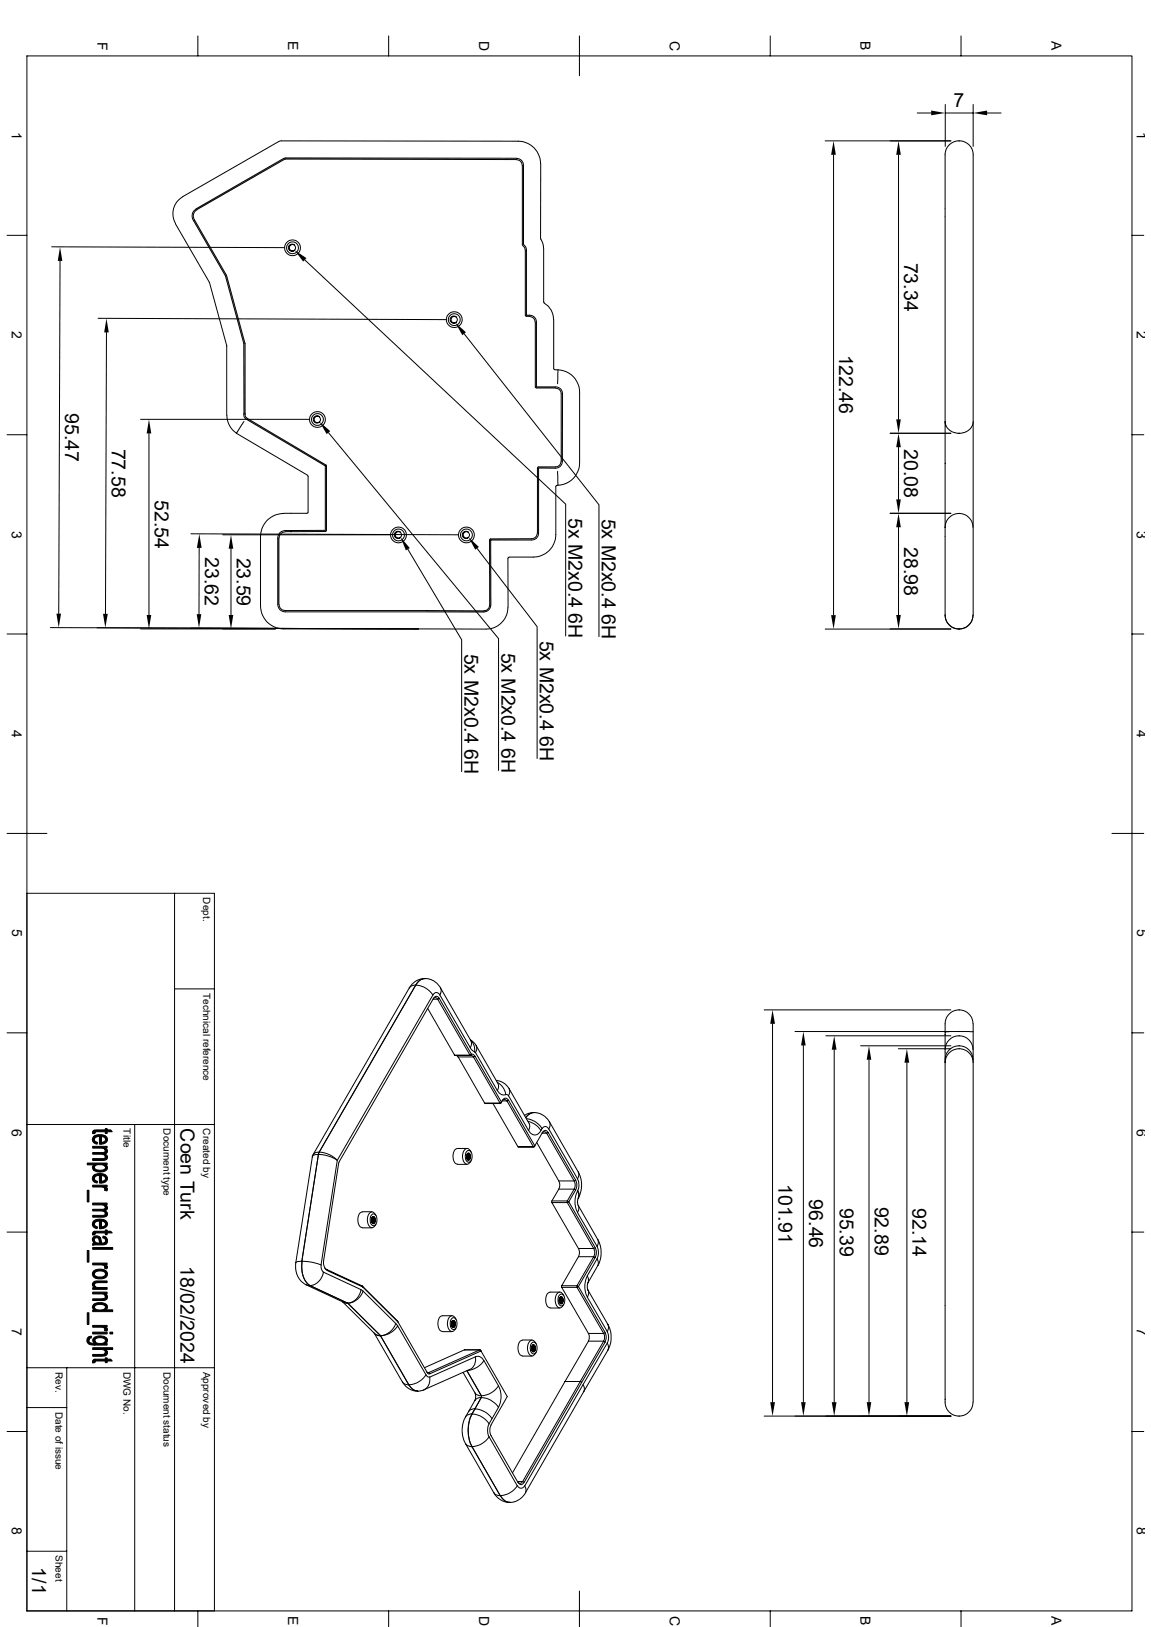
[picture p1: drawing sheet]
<svg xmlns="http://www.w3.org/2000/svg" width="297mm" height="420mm" viewBox="0 0 297 420" stroke-linecap="round" stroke-linejoin="round" font-family="sans-serif">
<g fill="none" stroke="#000" stroke-width=".26">
<path d="M6.9 14.4h285.2v401.4h-285.2zM51.1 9.3v5.1M100.3 9.3v5.1M149.5 9.3v10.3M198.8 9.3v5.1M248 9.3v5.1M71.9 36.5l-24.7 14.3M133.7 36.4a5.8 5.8 0 0 1 5.8 5.8M133.7 36.4h-61.3l-.4 .1M212.9 36.4h32.5M215.1 40v118.8M231.9 40v68.2"/>
<path d="M236.7 29.2h3.6M243.9 27v10.8M243.9 29.2h7.2M247.5 36.4h.1M247.5 36.4l1.3 .2 1.3 .8 .8 1.2 .2 1v119.2M247.5 36.4l-1.3 .2-1.2 .7-.9 1.3-.2 1v96.5M251.1 27v10.8M254.7 29.2h3.6M45.3 57.7l8.8 15.2 4.4 16.3v18M47.2 50.8a5 5 0 0 0-1.9 6.9M50 57l.2-.2 8.3 14.3 4.7 17.5v18.2h-.3v-18.1l-4.7-17.5zM50.6 53.9a2.09 2.09 0 0 0-.6 3.1"/>
<path d="M50.8 54.2a1.8 1.8 0 0 0-.6 2.6M73.3 40.9l-22.7 13M73.4 41.1l-22.6 13M73.5 41.1l59.8 .1M73.6 40.8l-.3 .1M73.6 40.8l59.7 .1M133.3 40.9a1.74 1.74 0 0 1 1.8 1.8v20.4l.5 .7 .2 .8v16.8a1.99 1.99 0 0 1 2.6 1.7v16.8h5a1.74 1.74 0 0 1 1.8 1.7l-.1 17.5a1.74 1.74 0 0 1-1.8 1.8l-4.3-.1v16.8a1.74 1.74 0 0 1-1.8 1.8h-10.6v16.9a1.74 1.74 0 0 1-1.7 1.6M133.3 41.2a1.52 1.52 0 0 1 1.5 1.5v20.5l.5 .7 .3 .7v16.8l.2 .3a1.78 1.78 0 0 1 2.3 1.4v16.8l.3 .3h5a1.45 1.45 0 0 1 1.4 1.4v17.5M139.5 42.2v19.4M1.8 60.7h5.1M13.3 63.7l60.1 .2M15.5 67.4l-.3 91"/>
<path d="M74.5 63.7v.6l.4 .5 .7 .1 .4-.3M76 63.4l.3 .6-.3 .6M76 63.3l-.4-.3h-.5l-.6 .7M76 63.3l-.7-.2-.6 .6 .2 .9 .8 .2 .3-.2M78.7 67.1l67.3 63v34.1M139.5 61.6l.1 .1M139.5 61.7l.6 1.2 .2 1.2M140.3 64.1v13.9l.2 .2M140.4 78.2a4.8 4.8 0 0 1 2.4 4.2M292.1 60.7h3M25.3 82.2l89.8 .3M27.5 85.8l-.3 72.7"/>
<path d="M116.2 82.8l.3 .5 .5 .1 .8-.3-.9 .2-.5-.5 .1-.8 .6-.3a.79 .79 0 0 1 .9 .5 .79 .79 0 0 1-.2 .9M117.8 81.9l-.6-.3-.5 .1a.81 .81 0 0 0-.5 1.1M119.8 86.1l34.8 44.2v34M142.9 82.4v12.7l.3 .3M143.2 95.5h.8M144 95.5l-.1 3.6M144 95.5a5.8 5.8 0 0 1 5.6 5.8v18.2a5.8 5.8 0 0 1-5.6 5.8M1.8 112.2h5.1M36.3 108.2h43.5M38.4 111.9v46.8M58.5 107.2a5.6 5.6 0 0 0 2.5 4.6M61 111.8l18.5 11.1-.1 9.5-6.2 .1"/>
<path d="M62.9 106.8l.1 .8 .5 .6 20.4 12.1v16.6h-8.8a3.4 3.4 0 0 0-2.9 .6l-.5 1.4v17.1a1.88 1.88 0 0 0 1.9 1.9l51.3 .1M62.9 108.8l-1.9 3M63.3 106.9l-.1 .4 .5 .6 20.4 12.1M80.9 108.5l.7 .7 .5-.1 .4-.2M80.9 108v.5M82.5 107.7l.2 .6-.2 .6M82.5 107.7l-.5-.3h-.4l-.7 .6M82.5 107.7l-.8-.3-.6 .7v.4l.4 .5 .6 .1 .4-.2M84.8 111.7l43.9 53.1v34.1M144.8 119.1a1.45 1.45 0 0 1-1.5 1.4h-4.3M229.7 111.8h15.7M231.9 115.4v13.5"/>
<path d="M243.9 108.8l.2 1.2 .9 1 1.1 .6 1.4 .2M247.5 111.8h.1M251.1 108.8l-.2 1.2-.9 1-1.1 .6-1.4 .2M292.1 112.2h3M49.3 137.8l68.9 .2M57.4 138h43.3M73.2 132.5a5.9 5.9 0 0 0-6 6v17.9a5.9 5.9 0 0 0 6 5.9l52.2 .1a5.6 5.6 0 0 0 5.7-5.6M73.6 137.3a1.59 1.59 0 0 0-1.6 1.6v17.1a1.66 1.66 0 0 0 1.6 1.6l51.3 .1a1.53 1.53 0 0 0 1.4-1.4M84.1 120l.1 17.1-10.6 .1M101.8 137.8a.92 .92 0 0 0 .5 1.1 .92 .92 0 0 0 1.1-.2M103.4 137.5l-.5-.3h-.4l-.7 .6M103.4 137.5l-.7-.3-.7 .6 .3 .9 .7 .2 .4-.2"/>
<path d="M103.4 137.5l.2 .6-.2 .6M119.3 137.8a.92 .92 0 0 0 .5 1.1 .92 .92 0 0 0 1.1-.2M120.9 137.5l.3 .6-.3 .6M120.9 137.5l-.5-.3h-.4l-.7 .6M120.9 137.5l-.7-.3-.7 .6 .3 .9 .8 .2 .3-.2M138.6 137.6a1.45 1.45 0 0 1-1.4 1.5l-10.8 .1v17.1M139 120.5l-.3 .3v16.8M143.9 121.7l.1 3.6M144 125.3l-.5 .1-.1 .2v12.4a5.8 5.8 0 0 1-5.8 5.8h-6.2M229.7 132.5h15.7M231.9 136.1v22.6M243.9 136.1h.1"/>
<path d="M243.9 136.1v22.7M243.9 136.1a3.6 3.6 0 0 1 3.6-3.6 3.6 3.6 0 0 1 3.6 3.6M247.5 132.5h.1M51.4 141.4v17.1M59.6 141.6v17.1M105.2 141.8l13.9 23.3v34.1M123.1 141.6l15.5 20.2v34M131.4 143.8l-.3 .3v12.6M243.9 158.8a3.6 3.6 0 0 0 3.6 3.5M243.9 158.8a3.6 3.6 0 0 0 3.6 3.6M243.9 158.8h.1M1.8 163.7h5.1"/>
<path d="M13 162l95 .3M36.3 162.3h34.8M212.9 162.4h32.5M247.5 162.3v.1M247.5 162.3a3.6 3.6 0 0 0 3.6-3.6 3.5 3.5 0 0 1-3.6 3.6zM292.1 163.7h3M1.8 215.1h10.3M286.9 215.1h8.2M6.9 230.6h48.4v185.2M45 230.6v185.2M45 255.3h10.3M105.6 255l-25 43.6"/>
<path d="M107.3 254.3a5.6 5.6 0 0 1 4.4 2.5M107.3 254.3l-1 .2-.7 .5M107.3 254.3l-24.9 43.1M107.3 254.3h.1M109.6 252.6a2.86 2.86 0 0 0-2.3 1.7M109.6 252.6l-1.1 .1-1.2 .5-1 .9-.7 .9M109.6 252.6l1.2 .1 1.1 .5 1.1 .9 .7 .9M109.6 252.6h.1M111.9 257.7l.5-.2 .5 .4h-1.1zM112.9 257.9l8.4 14.5M113.3 257.7a.76 .76 0 0 0-.7-.5 .76 .76 0 0 0-.7 .5l-24.4 42.4M113.3 257.7l-.4 .2"/>
<path d="M113.3 257.7l8.4 14.5M113.5 256.8l7.9 13.7M113.5 256.8a.94 .94 0 0 0-.9-.6 .94 .94 0 0 0-.9 .6l-24.7 42.7-4.2 27a11.2 11.2 0 0 0-6.3-.7l-.2 .2M113.7 255l.1 1-.3 .8M113.7 255l7.8 13.7 .2 .8-.4 1M1.8 266.6h5.1M110.4 260.3l6.9 12.1M117.3 272.4h4M117.8 272.5l.4 .4M121.3 272.4l.2 .1M121.4 270.5l.5 .6 .6 .4M121.4 268.4l.8 .6 .7 1"/>
<path d="M121.4 272.5h.4l.3 .4M121.4 268.6a3.2 3.2 0 0 1 1.1 3M121.6 272.2h.5l.4 .4M121.7 272.2l-.4 .2M121.7 272.2l-.3 .3-4.1-.1M122.2 272.8h-4l6.9 11.9M122.2 272.8l.4-.2 6.8 11.9M122.2 272.8l6.8 11.9M122.5 271.6l.2 .2M122.9 270l.1 .8-.3 .9 5.7 9.8a2.06 2.06 0 0 0 2.5 1.1l.3 .3M122.9 270l5.6 9.7M128.1 278.9l1 .2 1 .6 1.3 1.4"/>
<path d="M128.3 279.4a4.2 4.2 0 0 1 2.2 3.2M128.5 279.8l.2 .8-.4 1M197.2 260.7h48.2M199.3 264.3v97.6M205.1 266.3h40.2M207.3 269.9v92M213.1 267.4h32.3M215.3 271v90.9M222.1 270h23.3M224.2 273.6v88.3M231.8 270.7h13.6M234 274.3v87.6"/>
<path d="M243.9 266.4v94.8a3.7 3.7 0 0 0 3.6 4.3M247.5 270.7l-1.5 .3-1 .7-.9 1.3-.2 1.3M247.5 270.7h.1M247.5 270h.1M247.5 260.7h.1M247.5 266.3l-3.6 .1M247.5 266.3l3.6 .1M247.5 270.7l1.1 .2 1.2 .6 1.1 1.5 .2 1.3M247.5 267.4h.1M247.5 266.3h.1M247.5 267.4a3.6 3.6 0 0 0-3.6 3.6M247.5 260.7a3.8 3.8 0 0 0-3.6 4.6v1.1"/>
<path d="M247.5 270a3.6 3.6 0 0 0-3.6 3.6M247.5 267.4a3.6 3.6 0 0 1 3.6 3.6M247.5 260.7a3.6 3.6 0 0 1 3.6 3.6M247.5 270a3.6 3.6 0 0 1 3.6 3.6M251.1 264.3v97.7M292.1 266.6h3M6.9 290.3h48.4M34.8 290.3v125.5M80.6 298.6l-4.3 27.4M82.2 298a9.4 9.4 0 0 1 4.8 1.5 5.8 5.8 0 0 0-5.8-1.8l-.4 .3M82.2 298a1.43 1.43 0 0 0-1.6 .6M82.2 298l-4.3 27.5a6.4 6.4 0 0 0 2.1 6.4"/>
<path d="M82.2 298h.1M82.4 297.4l-.2 .6M82.4 297.4h.1M120.4 298.2v.6M120.4 297.2a.84 .84 0 0 1 1.1 0 .84 .84 0 0 1 .3 .9 1.38 1.38 0 0 1-1 1.9 2.04 2.04 0 0 1-.4-2.8zM120.5 296.5h-2.4a2.25 2.25 0 0 0-1 3.1l.3 .6 .7 .3M120.6 297.9v.8l-.1 .4M120.6 297.8l.1 .9-.2 .5M120.6 298.2v.5M120.7 297.7l.2 .3 .1 .7-.4 .6M120.8 297.7l.3 .4v.6l-.4 .6M120.9 297.7l.4 .3v.7l-.2 .5-.3 .1"/>
<path d="M121 298.2v.5M121.3 298.2v.5M121.4 298.5l-.1 .7-.3 .3h-.4l-.2-.5M121.4 298.5a.55 .55 0 0 0-.1-.7 .55 .55 0 0 0-.8 .1l-.1 1.1M121.4 298.5l-.4 .8h-.4l-.2-.4M121.6 297.4l-.2-.3a.92 .92 0 0 0-1-.6 .92 .92 0 0 0-.8 .8 2.47 2.47 0 0 0 .8 3.2l.5-.1 .5-.5M121.6 299.6l-.2 .4M125.1 284.7l.1 .1M125.1 284.7h3.9M125.2 284.9h4M127.2 284.9l6.4 11.1M129.4 284.5l-.2 .3-.2-.1"/>
<path d="M129.4 284.5l-.4 .2M130.8 284.2l.4-.2 6.8 11.8M130.8 284.2l6.8 11.8M130.8 284.2h-1.2a.64 .64 0 0 1 .6-.4 .64 .64 0 0 1 .6 .4M131.1 284a.76 .76 0 0 0-.7-.5 .76 .76 0 0 0-.7 .5l-.3 .5M131.4 281.1l.1 .8-.3 1M131.4 281.1l5.2 9 .1 .8-.3 .9-5.2-8.9M133.6 296l4.2 .1M133.6 296h4M135.8 288.8l1.3 .3 1.5 .8 1.3 1.4-.3 .5M136.2 289.4a5.4 5.4 0 0 1 3.4 2.4M136.4 291.8a1.64 1.64 0 0 0 1.6 1.2 1.64 1.64 0 0 0 1.6-1.2"/>
<path d="M137.8 287.2l-1.1 .3-1 1M137.8 287.2l-1.3 .2-1.2 .5M137.8 287.2l1.2 .2 1.1 .5 1.1 .9 .6 .8M137.8 287.2h.1M138 295.8l-.2 .2h-.2M138 295.8l-.4 .2M138.5 294.9l5.7 9.9h4M139.9 291.3a.9 .9 0 0 1 .9-.5 .9 .9 0 0 1 .8 .6M141.1 292.5h-1.2a.64 .64 0 0 1 .6-.4 .64 .64 0 0 1 .6 .5M141.1 292.5l7.1 12.3M141.4 292.3a.76 .76 0 0 0-.7-.5 .76 .76 0 0 0-.7 .5l-2 3.5M141.4 292.3l-.3 .2"/>
<path d="M141.4 292.3l7.1 12.3M141.6 291.4l7.5 12.9M141.8 289.6l.1 .8-.3 1M141.8 289.6l7.4 13M1.8 318.1h5.1M87.4 300.1l-3.9 25.2a2.43 2.43 0 0 0 1 2.7M93.5 316.9h2.5M95.8 314.6v.6M95.9 313.6a.84 .84 0 0 1 1-.1 .84 .84 0 0 1 .3 1 1.38 1.38 0 0 1-.9 1.9 2.04 2.04 0 0 1-.4-2.8zM96 312.8h-2.5a2.25 2.25 0 0 0-1 3.2l.3 .6 .7 .3M96 314.2l.1 .9-.2 .4M96.1 314.2l.1 .9-.2 .4"/>
<path d="M96.1 314.6v.4M96.2 314.1l.2 .4v.6l-.3 .5 .4-.5v-.6l-.3-.4M96.4 314l-.4 .3-.2 .8a.56 .56 0 0 0 .2 .7 .56 .56 0 0 0 .6 0l.3-.9M96.4 314.1l.3 .2 .2 .6M96.4 314l.3 .4 .1 .7-.5 .6M96.4 314.5v.5M96.8 314.6v.4M96.9 314.9l-.2 .5-.3 .3-.6-.4M97 313.8l-.2-.4a.92 .92 0 0 0-1-.6 .92 .92 0 0 0-.8 .8 2.47 2.47 0 0 0 .9 3.3l.5-.1 .4-.5M97 316l-.2 .4M118.1 300.6h2.4M142.4 310v.4"/>
<path d="M142.4 310h4M142.4 310.4h4M142.4 310.4l6.9 11.9M144.2 307l-1.8 3M144.2 307h4M144.2 304.9a2.16 2.16 0 0 1 0 2M146.4 310l.4 .2M146.4 310v.4M146.4 310.4l6.8 11.9M146.8 310.2l-.4 .2M146.8 310.2l6.8 11.9M148.2 304.9a2.16 2.16 0 0 1 0 2"/>
<path d="M148.2 307l.3 .2M148.2 307l-1.8 3M148.5 307.2l-1.7 3M148.5 304.6l-.3 .2M148.5 304.6a2.87 2.87 0 0 1 0 2.6M149 307.5h.2l.2 .7-.2 1 .2-.8zM149.1 307.5a5.9 5.9 0 0 0 0 5.5M149.2 311.2l.2 .8-.4 1 5.1 8.8a3.8 3.8 0 0 1 0 3.1l-2.5 4.4 .2 1-.1 .8M149.2 302.6l.1 1.1a.92 .92 0 0 0 0 1.3l.1 1.2-.3 1.1M149.2 309.2l-.2 .8 .2 1.2M149.2 302.6l.5 1.1 .4 1.7-.2 1.9-.6 1.8M149.2 311.2l5.1 8.8"/>
<path d="M154.3 320l.1 .8-.3 1M154.3 320l.4 .9 .4 1.8-.2 2.3-.6 1.7M292.1 318.1h3M76.3 326l.1 2.1 .8 2 1.6 1.5 1.2 .3M79 331.6l9.7 4.6 1 .2M80 331.9l9.7 4.5M80 331.9h.1M82.9 326.5a2.02 2.02 0 0 0 .5 1.9M83.4 328.4l9.8 4.5M83.4 328.4l-.2 1-.9 1.3-1.2 .9-1.1 .3M83.8 327.3l.5 .4M88.4 336l8.2 8.2 .5 .4 1.1 .2"/>
<path d="M88.5 336.1l1.2 .3M89.7 336.4h.1M89.7 336.4l8.5 8.4M93.1 332.9a3.9 3.9 0 0 1-3.4 3.5M93.2 332.9l.5 .4M93.4 331.9l.1 .1M93.4 331.9l-9.1-4.2 .2 .3 9.1 4.2M93.4 331.9l.2 .3M93.5 332l9 9M93.5 332l.1 .2M93.6 332.2l9.1 9M93.7 333.3l8.5 8.4"/>
<path d="M93.7 333.3a4.6 4.6 0 0 1-4 3.1M116.6 339.6h-2.4a2.25 2.25 0 0 0-1 3.2l.3 .6 .5 .3h2.6M142 337.7h2.4M144.3 335.3v.6M144.4 336.1l.2 .4M144.4 334.3a.84 .84 0 0 1 1-.1 .84 .84 0 0 1 .3 1 1.38 1.38 0 0 1-1 1.9 2.04 2.04 0 0 1-.3-2.8zM144.4 335l.2 .7-.2 .5M144.4 333.5h-2.4a2.25 2.25 0 0 0-1 3.2l.3 .6 .7 .3M144.5 334.9l.2 .8-.3 .6M144.6 335.3v.4M144.7 334.8l.2 .9-.3 .6M144.7 334.8l.3 .4v.5l-.4 .7"/>
<path d="M144.9 334.8l.3 .3v.6l-.1 .5-.4 .2M144.9 335.3v.4M144.9 331.9v.4M144.9 331.9h4M144.9 332.3h4M144.9 332.3l6.9 11.9h4M145.2 335.3v.4M145.2 334.1l.3 .4M145.3 334.1a.92 .92 0 0 0-1-.6 .92 .92 0 0 0-.8 .8 2.47 2.47 0 0 0 .9 3.3l.5-.1 .4-.5M145.3 335.6a.55 .55 0 0 0 0-.7 .55 .55 0 0 0-.7 0l-.3 .5v.7M145.3 335.6l-.1 .8-.3 .2-.4-.1M145.3 335.6l-.1 .5a.48 .48 0 0 1-.5 .3 .48 .48 0 0 1-.4-.4"/>
<path d="M145.5 336.7l-.3 .4M148.9 331.9v.4M148.9 332.3l6.9 11.9M148.9 331.9l.4 .2M149.3 332.1l6.9 11.9-.4 .2M149.3 332.1l-.4 .2M149.3 322.3h3.9M149.3 322.3a2.16 2.16 0 0 1 0 2.1M151.6 329.4a5.9 5.9 0 0 0 0 5.5M151.8 333l.1 .9-.3 1 5.1 8.8 .3-.9-.1-.9M153.2 322.3a2.16 2.16 0 0 1 0 2.1M153.2 324.4l.4 .2"/>
<path d="M153.2 324.4l-4.3 7.5M153.2 324.4h-3.9l-4.4 7.5M153.6 324.6l-4.3 7.5M153.6 322.1l-.4 .2M153.6 322.1a2.87 2.87 0 0 1 0 2.5M154.1 324.9l.3 1-.1 .8M154.3 326.7l-2.6 4.5-.1 1.5 5.3 9.2M6.9 353.1h48.4M17.2 353.1v62.7M98.2 344.8l-1-.2-.6-.5 7.4 12.9 .8 .9 .9 .7 1 .4 1.1 .1M98.2 344.8h.1M98.2 344.8l7.3 12.7"/>
<path d="M98.2 344.8a5.6 5.6 0 0 0 4.4-2.5l7.3 12.6M102.1 341.7a4.6 4.6 0 0 1-3.9 3.1M102.2 341.7l.4 .6M102.5 341l.2 .2M102.7 341.2l7.5 13.1 .4 .4 .3-.1M105.5 357.5a2.73 2.73 0 0 0 2.3 1.6M107.8 359.1h.1M109.9 354.9a5.1 5.1 0 0 1-5.4 2.4l-.7-.6M109.9 354.9l.5 .5h.5M110.1 354.2l.5 .1M110.3 354.3h.3M110.6 354.3l.3 .3"/>
<path d="M110.9 355.5v.7a2.86 2.86 0 0 1-3.1 2.9M116.5 341.4v.6M116.5 340.4a.84 .84 0 0 1 1.1-.1 .84 .84 0 0 1 .3 1 1.38 1.38 0 0 1-1 1.9 2.04 2.04 0 0 1-.4-2.8zM116.7 341.1l.1 .8-.3 .3a.53 .53 0 0 0 .8 .4 .53 .53 0 0 0 .2-.8v-.1M116.7 341l.2 .7-.3 .6M116.8 341.4v.4M116.8 340.9l.3 .4v.6l-.3 .5M116.9 340.9l.3 .7-.1 .6-.3 .3M117 340.9l-.5 .5v.8M117 340.9l.4 .2 .1 .6M117.1 340.9l.2 .2 .1 .8-.1 .4-.4 .2M117.1 341.4v.4"/>
<path d="M117.4 341.4v.4M117.5 341.7l-.1 .5-.3 .3-.4-.1-.2-.3M117.7 340.6l-.2-.4a.92 .92 0 0 0-1-.6 .92 .92 0 0 0-.8 .8 2.47 2.47 0 0 0 .8 3.3l.6-.1 .6-.8M119.5 354.3l3.1 5.4 .2 .9-.2 .9M119.8 348.4h.1M119.8 348.4h4.1M119.8 348.4l-10.3 4.7M120.5 353.8l3.7 6.5M121.2 353.5l-11.9 5.3M122.6 359.5l.6 .6 1 .2M122.7 350.2a2.92 2.92 0 0 1-1.5 3.3M122.7 350.2l-11.8 5.3"/>
<path d="M122.7 350.2a1.63 1.63 0 0 1 2.1 1 5.6 5.6 0 0 1-4.2 2.6M123.8 348.4l.3 .3M123.8 348.4l-13.2 5.9M124.1 348.7l6.8 11.8-4.2 7.3M124.1 348.7l-13.2 5.9M124.9 351.2l3.8 6.6M128.6 357.8a6.1 6.1 0 0 1 .1 5.5l-2.5 4.2a5.6 5.6 0 0 0-4.4-2.5M128.6 357.8a5.6 5.6 0 0 1-4.4 2.5M134.8 345.9h2.5M134.8 345.9a2.25 2.25 0 0 0-.9 3.2l.3 .6 .4 .3 2.7 .1M137.2 347.7l-.1 .6M137.2 346.7a.84 .84 0 0 1 1-.1 .84 .84 0 0 1 .4 1 1.38 1.38 0 0 1-1 1.9 2.04 2.04 0 0 1-.4-2.8z"/>
<path d="M137.4 347.6v.5M137.5 347.2l.3 .4v.6l-.4 .5M137.5 347.2l.4 .7-.4 .9M137.7 347.1l-.5 .5v.9M137.7 347.2l.3 .2 .2 .6M137.7 347.1l.4 .5v.6l-.5 .6M137.8 347.6v.5M138.1 347.6v.5M138.1 346.5a.92 .92 0 0 0-.9-.5 .92 .92 0 0 0-.8 .8 2.47 2.47 0 0 0 .8 3.2l.5-.1 .6-.8M138.1 346.5l.2 .4M138.2 348l-.1 .7-.3 .3a.41 .41 0 0 1-.4-.2 .41 .41 0 0 1 0-.5l-.1-1 .2 .6-.2 .7M138.2 348l-.2 .5-.3 .3-.5-.4"/>
<path d="M145.8 356.6h3.9M145.8 356.6l-13.6 23.6M149.7 356.6l.4 .2M149.7 356.6l-14.8 25.8M150.5 357.4l.3 .8-.2 1M150.6 359.2l-15 26.1M151.8 344.2a1.99 1.99 0 0 1 0 2M155.7 344.2a1.99 1.99 0 0 1 0 2M155.8 346.2l.4 .2-20.9 36.3-.4-.3M155.8 346.2l-6.1 10.4M155.8 346.2h-4l-6 10.4M156.1 344a2.52 2.52 0 0 1 0 2.4"/>
<path d="M156.7 346.7l.3 .9-.1 .9M156.7 343.8a3.2 3.2 0 0 1 0 2.9M156.7 346.7l-21.3 36.8M156.9 348.5h.1M156.9 341.9l.5 1.2 .3 1.4-.1 2.3-.7 1.7M156.9 348.5l-6.3 10.7M1.8 369.5h5.1M6.9 363.3h10.3M120.1 372.7l.7 .5 1 .2M120.1 372.7l7.3 12.6M120.9 364.4l-1.2 2.3-.4 2.1 .1 2 .7 1.9M121.8 365a9.3 9.3 0 0 0 0 8.5"/>
<path d="M121.8 373.4h.1M121.8 365l-1 .2-.7 .6M121.8 373.4l7.3 12.7M122.6 363.7h.1M122.6 363.7a5.6 5.6 0 0 1 4.4 2.5M122.6 363.7l-.8 1.3M122.6 361.5l-1.7 2.9M122.6 363.7l-1.1 .2-.6 .5M124.2 360.3h.1M124.2 360.7h.1M124.2 360.8a5.5 5.5 0 0 1 4.4 2.5M124.2 360.8l-1 .1-.6 .6"/>
<path d="M124.2 360.3v.4M124.2 360.7l-1.6 3M126.2 370.9a5.6 5.6 0 0 1-4.4 2.5M126.2 370.9l7.3 12.6M126.2 367.6a3.8 3.8 0 0 0 0 3.3M126.7 370.6l7 12.1a.8 .8 0 0 0 .8 .5 .8 .8 0 0 0 .7-.5M126.7 367.8a3.1 3.1 0 0 0 0 2.8M197.2 365.5h48.2M247.5 365.5h.1M251.1 361.9a3.6 3.6 0 0 1-3.6 3.6M292.1 369.5h3M127.4 385.3l.7 .6 1 .2"/>
<path d="M127.4 385.3l.7 1 1.1 .9 1.1 .5 1.2 .1M129.1 386.1h.1M129.1 386.1a3 3 0 0 0 2.4 1.7M131.5 387.8h.1M133.5 383.5a5.6 5.6 0 0 1-4.4 2.6M133.5 383.5a1.04 1.04 0 0 0 1 .7 1.04 1.04 0 0 0 .9-.7M133.6 382.4h1.3M134.9 382.4a.71 .71 0 0 1-.7 .5 .71 .71 0 0 1-.6-.4M135.4 383.5l.3 1-.1 .8M135.6 385.3l-.7 1-.9 .8-1.3 .6-1.2 .1M6.9 400.4h10.3M51.1 415.8v4.1"/>
<path d="M100.3 415.8v4.1M149.5 410.7v9.2M198.8 415.8v4.1M248 415.8v4.1"/>
<circle cx="75.5" cy="64" r="2.04"/>
<circle cx="75.5" cy="64" r="1.53"/>
<circle cx="117.2" cy="82.5" r="2.04"/>
<circle cx="117.2" cy="82.5" r="1.53"/>
<circle cx="81.9" cy="108.3" r="2.04"/>
<circle cx="81.9" cy="108.3" r="1.53"/>
<circle cx="102.8" cy="138.1" r="2.04"/>
<circle cx="102.8" cy="138.1" r="1.53"/>
<circle cx="120.4" cy="138.1" r="2.04"/>
<circle cx="120.4" cy="138.1" r="1.53"/>
</g>
<g fill="#000" stroke="#000" stroke-width=".26">
<path d="M24.1 291.8l.4-.1v.9l-.6 .1v-.5z" fill-rule="evenodd"/>
<path d="M24.2 293.3l.1-.1 .1 1.3 .7 .4v.5a1.18 1.18 0 0 1-1.2-.8 1.18 1.18 0 0 1 .3-1.3z" fill-rule="evenodd"/>
<path d="M24.4 293.2l.9-.3 1.7 .2 .2 .1v.9l-.4-.6-.6-.1-.1 2h-.4v-2l-1 .2-.3 .6z" fill-rule="evenodd"/>
<path d="M23.9 297.5h2.6l.6-.2 .1 1.3-.2-.4-.5-.2-2.6-.1z" fill-rule="evenodd"/>
<path d="M27.1 296.3l.1 .8z" fill-rule="evenodd"/>
<path d="M23.9 295.9h3.7v.4h-.5v.5l-.8-.4h-2.4z" fill-rule="evenodd"/>
<path d="M26.2 293.4v1.5l.9-.4 .1-1.3a1.16 1.16 0 0 1 .4 1.5 1.16 1.16 0 0 1-1.3 .6l-.2 .1z" fill-rule="evenodd"/>
<path d="M27.3 296.4a.81 .81 0 0 1 .4 .8 .81 .81 0 0 1-.6 .7z" fill-rule="evenodd"/>
<path d="M23.9 299.1h2.9l.4-.4v-.8a.88 .88 0 0 1 .5 1.2 .88 .88 0 0 1-1.2 .5h-2.6z" fill-rule="evenodd"/>
<path d="M24.5 291.7h2.7v-.4h.4v.4h1l.4 .4h-1.4v.5h-.4v-.5h-2.5l-.2 .3z" fill-rule="evenodd"/>
<path d="M22.5 307.3h.4v3h-.4z" fill-rule="evenodd"/>
<path d="M24.1 300.8l.2-.1v1.5a.9 .9 0 0 1-.2-1.4z" fill-rule="evenodd"/>
<path d="M24.1 318l.4-.2v.9l-.6 .1v-.5z" fill-rule="evenodd"/>
<path d="M24.2 303.4l.1-.1 .1 1.2 .7 .4v.5a1.17 1.17 0 0 1-1.2-.7 1.17 1.17 0 0 1 .3-1.3z" fill-rule="evenodd"/>
<path d="M24.1 315.2l.2-.2 .2 1.4 .6 .3v.5a1.18 1.18 0 0 1-1.1-.7 1.18 1.18 0 0 1 .1-1.3z" fill-rule="evenodd"/>
<path d="M24 319.4a1.28 1.28 0 0 1 1.9 0l-.1 1.4a1.48 1.48 0 0 0-.9-1.3l-.5 .3-.1 1a1.08 1.08 0 0 1-.3-1.4z" fill-rule="evenodd"/>
<path d="M24.3 303.3l.1-.1a3.2 3.2 0 0 1 2.8 .1v.9l-.3-.5-.7-.3-.1 2h-.4v-2l-.9 .2-.4 .6z" fill-rule="evenodd"/>
<path d="M23.9 312.2h2.6l.6-.2 .1 1.3-.2-.5-.5-.2h-2.6z" fill-rule="evenodd"/>
<path d="M24.3 315h.1a3.2 3.2 0 0 1 2.8 0v1l-.3-.6-.7-.2-.1 2h-.3h-.1v-2l-.9 .1-.4 .7z" fill-rule="evenodd"/>
<path d="M26.6 319.1l.6 .2v1l-.1-.5-.6-.3z" fill-rule="evenodd"/>
<path d="M27.1 311l.1 .7z" fill-rule="evenodd"/>
<path d="M27.2 300.7l.1 .7z" fill-rule="evenodd"/>
<path d="M22.5 300.2h5.1v.5h-.4l-.1 .4a2.19 2.19 0 0 0-2.7 .1l-.1 1v-1.5h-1.8z" fill-rule="evenodd"/>
<path d="M23.9 305.9h3.7v.5h-.5v.5l-.2-.3-.4-.1-2.6-.1z" fill-rule="evenodd"/>
<path d="M23.9 310.6h3.7v.4h-.5v.4l-.8-.4h-2.4z" fill-rule="evenodd"/>
<path d="M24.4 301.3a1.55 1.55 0 0 0 2.1 .7l.7-.4 .1-.9a.99 .99 0 0 1 .3 1.2 .99 .99 0 0 1-1.1 .6h-1.3l-.9-.3z" fill-rule="evenodd"/>
<path d="M26.2 303.4v1.5h.1l.8-.4 .1-1.2a1.18 1.18 0 0 1 .4 1.4 1.18 1.18 0 0 1-1.3 .7h-.2z" fill-rule="evenodd"/>
<path d="M27.1 306.4l.6 .4-.1 .6-.6-.1z" fill-rule="evenodd"/>
<path d="M27.3 311a.81 .81 0 0 1 .4 .8 .81 .81 0 0 1-.6 .7z" fill-rule="evenodd"/>
<path d="M23.9 313.7h2.9l.4-.3v-.8a.88 .88 0 0 1 .5 1.2 .88 .88 0 0 1-1.2 .4h-2.6z" fill-rule="evenodd"/>
<path d="M26.2 315.2v1.5h.1l.8-.4 .1-1.3a1.18 1.18 0 0 1 .4 1.5 1.18 1.18 0 0 1-1.3 .7h-.2z" fill-rule="evenodd"/>
<path d="M24.5 317.8h2.7v-.3h.4v.3h1l.4 .5h-1.4v.4h-.4v-.4h-2.4l-.3 .2z" fill-rule="evenodd"/>
<path d="M22.5 322.8h.4v3h-.4z" fill-rule="evenodd"/>
<path d="M22.5 338.9h.4v3h-.4z" fill-rule="evenodd"/>
<path d="M23.9 322h5.2v.5h-5.2z" fill-rule="evenodd"/>
<path d="M24.3 320l.1 .9z" fill-rule="evenodd"/>
<path d="M24.1 336.8l.2-.2 .1 1.6a.8 .8 0 0 1-.3-1.4z" fill-rule="evenodd"/>
<path d="M24.4 331.6l.1 .8z" fill-rule="evenodd"/>
<path d="M24.3 328l.1-.1a3.2 3.2 0 0 1 2.8 .1v.9a1.65 1.65 0 0 0-2.4-.6l-.3 .2-.1 .4z" fill-rule="evenodd"/>
<path d="M27.1 333.9l.1 .8z" fill-rule="evenodd"/>
<path d="M23.9 326.1h3.7v.4h-.5v.5l-.2-.3-.4-.1-2.6-.1z" fill-rule="evenodd"/>
<path d="M24 331l.8-.3h2.8v.4l-2.9 .1-.3 .4-.1 .8a.89 .89 0 0 1-.3-1.4z" fill-rule="evenodd"/>
<path d="M23.9 332.4h.6l.1-.3 .5 .3h2.5v.4h-3.7z" fill-rule="evenodd"/>
<path d="M23.9 333.5h3.7v.4h-.5v.5l-.7-.4h-2.5z" fill-rule="evenodd"/>
<path d="M24.4 320.3l.4 .5 1 .1 .1-1.5 .2 .8a.56 .56 0 0 0 .5 .7 .56 .56 0 0 0 .6-.6v-1a1.14 1.14 0 0 1 .5 1.4 1.14 1.14 0 0 1-1.4 .7l-2.4 .1v-.5l.5-.1z" fill-rule="evenodd"/>
<path d="M27.1 326.5l.6 .4-.1 .6-.6-.1z" fill-rule="evenodd"/>
<path d="M24.1 328.2l.2-.2 .1 .9a1.65 1.65 0 0 0 2.4 .6l.4-.5v-1a1.23 1.23 0 0 1 .4 1.5 1.23 1.23 0 0 1-1.4 .6 1.72 1.72 0 0 1-2.4-1.3z" fill-rule="evenodd"/>
<path d="M23.9 335.3l2.9-.1 .4-.3 .1-.9a.94 .94 0 0 1 .3 1.2 .94 .94 0 0 1-1.1 .5h-2.6z" fill-rule="evenodd"/>
<path d="M24.3 336.6l1.5-.3a1.45 1.45 0 0 1 1.9 1.3l-.5 .5v-.7a1.68 1.68 0 0 0-2.3-.6l-.4 .3-.1 .3z" fill-rule="evenodd"/>
<path d="M23.9 338.2h.5v-.5a1.99 1.99 0 0 0 2.8-.2v.6h1.9v.5h-5.2z" fill-rule="evenodd"/>
<path d="M22.9 345.1l.7-.2-.1 .5-.4 .1-.2 .5z" fill-rule="evenodd"/>
<path d="M22.7 345.2l.2-.1v.9a1.08 1.08 0 0 0 1.5 .8v.4a1.5 1.5 0 0 1-2-1.3z" fill-rule="evenodd"/>
<path d="M24 351.1l.5-.2v.8l-.6 .1z" fill-rule="evenodd"/>
<path d="M23.9 349.6h2.9l.3-.3 .1-.2v.9l-3.3 .1z" fill-rule="evenodd"/>
<path d="M27.2 346v.8z" fill-rule="evenodd"/>
<path d="M23.9 342.1h3.7v.5h-.5v.5l-.2-.3-.4-.2h-2.6z" fill-rule="evenodd"/>
<path d="M24.5 346a1.62 1.62 0 0 0 2.3 .6l.4-.4v.6h.4v.4h-3.2z" fill-rule="evenodd"/>
<path d="M23.9 343.9h3.7v.4h-3.7z" fill-rule="evenodd"/>
<path d="M27.1 342.6l.6 .4-.1 .6-.6-.1z" fill-rule="evenodd"/>
<path d="M24.1 345.4l.2-.1a2.58 2.58 0 0 1 3.4 .4l-.1 .7-.4 .4v-.8a1.72 1.72 0 0 0-2.7-.1l-.1 1.3v-.4l-.5-.7z" fill-rule="evenodd"/>
<path d="M27.2 348.4a.89 .89 0 0 1 .5 .8 .89 .89 0 0 1-.5 .8z" fill-rule="evenodd"/>
<path d="M24.5 350.9h2.7v-.4h.4v.4h1l.4 .4h-1.4v.4h-.4v-.4h-2.6l-.1 .3z" fill-rule="evenodd"/>
<path d="M28.4 343.9h.7v.4h-.7z" fill-rule="evenodd"/>
<path d="M23.9 347.9h5.2v.5h-1.9v1.6v-1.1l-.3-.4-.5-.1h-2.5z" fill-rule="evenodd"/>
</g>
<g fill="#000">
<path d="M215.1 36.4l.6 3.6h-1.2zM231.9 36.4l.6 3.6h-1.2zM240.3 28.5l3.6 .7-3.6 .6zM251.1 29.2l3.6-.7v1.3zM15.5 63.8l.6 3.6h-1.2zM76 64.6l3.1 2-.9 .9zM27.5 82.2l.6 3.6h-1.2zM117.5 83.3l2.7 2.5-.9 .7zM38.4 108.2l.6 3.7h-1.2zM82.5 108.9l2.7 2.4-.9 .8zM231.3 108.2h1.2l-.6 3.6zM231.9 111.8l.6 3.6h-1.2z"/>
<path d="M231.3 128.9h1.2l-.6 3.6zM231.9 132.5l.6 3.6h-1.2zM14.6 158.4h1.1l-.5 3.6zM26.6 158.5h1.2l-.6 3.6zM37.8 158.7h1.2l-.6 3.6zM50.8 158.5h1.1l-.5 3.6zM51.4 137.8l.6 3.6h-1.2zM59.6 138l.6 3.6h-1.2zM59 158.7h1.2l-.6 3.6zM103.4 138.7l2.3 2.8-1 .6zM120.9 138.7l2.7 2.5-1 .7zM214.5 158.8h1.2l-.6 3.6z"/>
<path d="M231.3 158.7h1.2l-.6 3.6zM199.3 260.7l.7 3.6h-1.2zM207.3 266.3l.6 3.6h-1.2zM215.3 267.4l.6 3.6h-1.3zM224.2 270l.6 3.6h-1.2zM234 270.7l.6 3.6h-1.2zM198.8 361.9h1.2l-.7 3.6zM206.7 361.9h1.2l-.6 3.6zM214.6 361.9h1.3l-.6 3.6zM223.6 361.9h1.2l-.6 3.6zM233.4 361.9h1.2l-.6 3.6z"/>
</g>
<g font-size="5">
<text x="246.1" y="27.7">7</text>
<text x="233.3" y="67.8" transform="rotate(90 233.3 67.8)">73.34</text>
<text x="216.6" y="91.5" transform="rotate(90 216.6 91.5)">122.46</text>
<text x="16.8" y="106.6" transform="rotate(90 16.8 106.6)">95.47</text>
<text x="28.9" y="115.8" transform="rotate(90 28.9 115.8)">77.58</text>
<text x="233.3" y="115.9" transform="rotate(90 233.3 115.9)">20.08</text>
<text x="40" y="129" transform="rotate(90 40 129)">52.54</text>
<text x="146.7" y="133.7" transform="rotate(90 146.7 133.7)">5x M2x0.4 6H</text>
<text x="155.3" y="133.9" transform="rotate(90 155.3 133.9)">5x M2x0.4 6H</text>
<text x="52.9" y="143.8" transform="rotate(90 52.9 143.8)">23.62</text>
<text x="61.1" y="143.9" transform="rotate(90 61.1 143.9)">23.59</text>
<text x="233.3" y="141.2" transform="rotate(90 233.3 141.2)">28.98</text>
<text x="139.3" y="165.4" transform="rotate(90 139.3 165.4)">5x M2x0.4 6H</text>
<text x="119.8" y="168.7" transform="rotate(90 119.8 168.7)">5x M2x0.4 6H</text>
<text x="129.4" y="168.4" transform="rotate(90 129.4 168.4)">5x M2x0.4 6H</text>
<text x="46.6" y="291.3" transform="rotate(90 46.6 291.3)">Coen Turk</text>
<text x="200.9" y="305.6" transform="rotate(90 200.9 305.6)">101.91</text>
<text x="208.8" y="309.6" transform="rotate(90 208.8 309.6)">96.46</text>
<text x="216.7" y="311.8" transform="rotate(90 216.7 311.8)">95.39</text>
<text x="225.7" y="311.5" transform="rotate(90 225.7 311.5)">92.89</text>
<text x="235.5" y="311.9" transform="rotate(90 235.5 311.9)">92.14</text>
<text x="46.6" y="326.9" transform="rotate(90 46.6 326.9)">18/02/2024</text>
<text x="8.3" y="404.6" transform="rotate(90 8.3 404.6)">1/1</text>
</g>
<g font-size="3.6">
<text x="25.1" y="10.8" transform="rotate(90 25.1 10.8)">F</text>
<text x="74.4" y="10.7" transform="rotate(90 74.4 10.7)">E</text>
<text x="123.6" y="10.5" transform="rotate(90 123.6 10.5)">D</text>
<text x="172.8" y="10.5" transform="rotate(90 172.8 10.5)">C</text>
<text x="222.1" y="10.7" transform="rotate(90 222.1 10.7)">B</text>
<text x="271.3" y="10.7" transform="rotate(90 271.3 10.7)">A</text>
<text x="3.1" y="34" transform="rotate(90 3.1 34)">1</text>
<text x="293.4" y="34" transform="rotate(90 293.4 34)">1</text>
<text x="3.1" y="85.5" transform="rotate(90 3.1 85.5)">2</text>
<text x="293.4" y="85.5" transform="rotate(90 293.4 85.5)">2</text>
<text x="3.1" y="136.9" transform="rotate(90 3.1 136.9)">3</text>
<text x="293.4" y="136.9" transform="rotate(90 293.4 136.9)">3</text>
<text x="3.1" y="188.4" transform="rotate(90 3.1 188.4)">4</text>
<text x="293.4" y="188.4" transform="rotate(90 293.4 188.4)">4</text>
<text x="3.1" y="239.9" transform="rotate(90 3.1 239.9)">5</text>
<text x="293.4" y="239.9" transform="rotate(90 293.4 239.9)">5</text>
<text x="3.1" y="291.3" transform="rotate(90 3.1 291.3)">6</text>
<text x="293.4" y="291.3" transform="rotate(90 293.4 291.3)">6</text>
<text x="3.1" y="342.8" transform="rotate(90 3.1 342.8)">7</text>
<text x="293.4" y="342.8" transform="rotate(90 293.4 342.8)">7</text>
<text x="3.1" y="394.3" transform="rotate(90 3.1 394.3)">8</text>
<text x="293.4" y="394.3" transform="rotate(90 293.4 394.3)">8</text>
<text x="25.1" y="417.3" transform="rotate(90 25.1 417.3)">F</text>
<text x="74.4" y="417.2" transform="rotate(90 74.4 417.2)">E</text>
<text x="123.6" y="417.1" transform="rotate(90 123.6 417.1)">D</text>
<text x="172.8" y="417.1" transform="rotate(90 172.8 417.1)">C</text>
<text x="222.1" y="417.2" transform="rotate(90 222.1 417.2)">B</text>
<text x="271.3" y="417.2" transform="rotate(90 271.3 417.2)">A</text>
</g>
<g font-size="2.6">
<text x="52.5" y="231.6" transform="rotate(90 52.5 231.6)">Dept.</text>
<text x="52.5" y="256.3" transform="rotate(90 52.5 256.3)">Technical reference</text>
<text x="31.9" y="291.3" transform="rotate(90 31.9 291.3)">Title</text>
<text x="42.2" y="291.3" transform="rotate(90 42.2 291.3)">Document type</text>
<text x="52.5" y="291.3" transform="rotate(90 52.5 291.3)">Created by</text>
<text x="14.4" y="354.1" transform="rotate(90 14.4 354.1)">Rev.</text>
<text x="31.9" y="354.1" transform="rotate(90 31.9 354.1)">DWG No.</text>
<text x="42.2" y="354.1" transform="rotate(90 42.2 354.1)">Document status</text>
<text x="52.5" y="354.1" transform="rotate(90 52.5 354.1)">Approved by</text>
<text x="14.4" y="364.4" transform="rotate(90 14.4 364.4)">Date of issue</text>
<text x="14.4" y="401.4" transform="rotate(90 14.4 401.4)">Sheet</text>
</g>
</svg>
